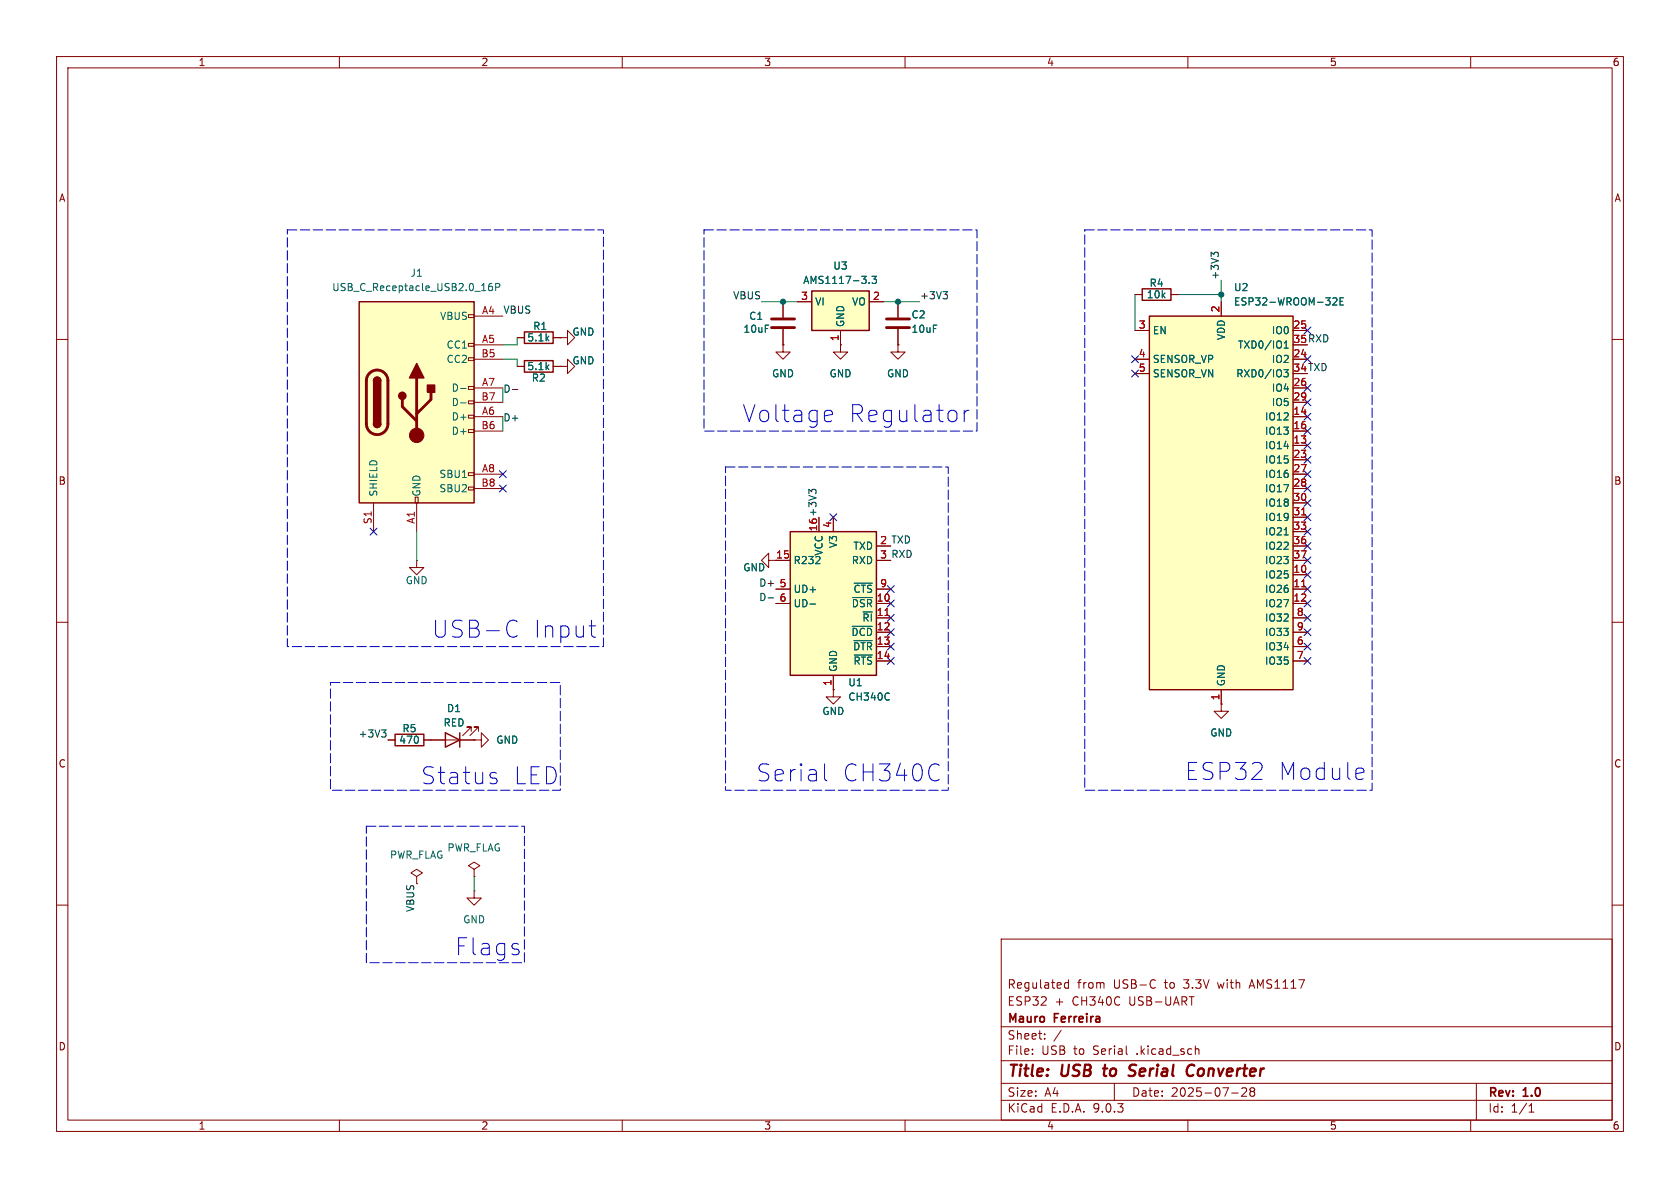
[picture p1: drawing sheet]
<svg xmlns="http://www.w3.org/2000/svg" width="297mm" height="210mm" viewBox="0 0 297 210" stroke-linecap="round" stroke-linejoin="round" font-family="sans-serif">
<g fill="none" stroke="#840000" stroke-width=".18">
<path d="M10 10h277v190h-277zM12 12h273v186h-273zM60 10v2M110 10v2M160 10v2M210 10v2M260 10v2M200.7 52.1h1.2M207 52.1h1.3M10 60h2M285 60h2M10 110h2"/>
<path d="M285 110h2M10 160h2M177 166h108v32h-108zM188.9 173.2v1.5M188.9 173.8l-.4-.1-.3 .3v.4l.1 .2h.6M204 173.2l.2 .1M204.2 174.6l-.2 .1M285 160h2M60 198v2M110 198v2M160 198v2M177 194.5h108"/>
<path d="M177 191.5h108M177 187.5h108M177 181.5h108M182.5 186.3v.1M182.5 185.5v.1M184.7 183.6v.1M184.7 182.8v.1M187.6 182.1l-1.3 2M197 191.5v3M210 198v2M211.5 185.4l.4 .1 .1 .1v.8M217.7 193.2h1.2"/>
<path d="M219.5 192.4l.6-.1 .2 .1 .1 .3-.9 1.1h.9M221.2 192.9l-.2-.2 .2-.4 .5 .1 .1 .2-.3 .3M221.2 192.9l-.2 .3v.5l.2 .1 .5-.1 .1-.2-.1-.4-.2-.2M221.2 192.9h.3M260 198v2M261 191.5v6.5M270.3 196.6h.9M270.3 195.5l.4-.4v1.5"/>
</g>
<path d="M195 188.9h.8M195.4 188.2l-.3 1.7 .3 .3M200.6 190a.85 .85 0 0 1-1.1 .1M200.6 188.2l-.7 .1a.46 .46 0 0 0-.2 .5 .46 .46 0 0 0 .3 .4l.6 .2M209.9 189.9a.67 .67 0 0 0 1 .1M211.1 188.4a.73 .73 0 0 0-1.1 .3" fill="none" stroke="#840000" stroke-width=".4"/>
<path d="M201.9 51.1h5.1v2h-5.1z" fill="none" stroke="#840000" stroke-width=".25"/>
<path d="M143.5 51.4h10.2v7h-10.2z" fill="#ffffc2"/>
<path d="M143.5 51.4h10.2v7h-10.2zM92.7 63.8h5.1v2h-5.1z" fill="none" stroke="#840000" stroke-width=".25"/>
<path d="M141 53.3h2.5M148.6 58.4v2.6M153.7 53.3h2.5M91.4 64.8h1.3M97.8 64.8h1.3M135.9 99.1v-1.3l-1.3 1.3 1.3 1.2v-1.2h1.3M147.3 121.9v1.3h1.3l-1.3 1.3-1.3-1.3h1.3M147.3 121.9h.1" fill="none" stroke="#840000" stroke-width=".18"/>
<path d="M153.7 50v.1M154.2 48.8h.7l-.4 .5 .4 .1v.6l-.2 .1-.5-.1" fill="none" stroke="#006464" stroke-width=".18"/>
<path d="M139.7 94h15.2v25.4h-15.2z" fill="#ffffc2"/>
<path d="M139.7 94h15.2v25.4h-15.2z" fill="none" stroke="#840000" stroke-width=".25"/>
<path d="M137.2 99.1h2.5M147.3 91.4v2.6M154.9 99.1h2.6M137.2 104.1h2.5M137.2 106.7h2.5M147.3 119.4v2.5M154.9 104.1h2.6M154.9 106.7h2.6M154.9 109.2h2.6M154.9 111.8h2.6M154.9 114.3h2.6M154.9 116.8h2.6" fill="none" stroke="#840000" stroke-width=".18"/>
<path d="M143.2 106.8h1M150.6 110.7h3.6M150.7 105.6h3.5M151 113.3h3.2M151 103.1h3.2M151 115.8h3.2M157.2 122.6h.1M157.2 123.6v.1" fill="none" stroke="#006464" stroke-width=".18"/>
<path d="M156.5 108.8h.7" fill="none" stroke="#a90000" stroke-width=".18"/>
<path d="M63.5 53.3h20.3v35.6h-20.3z" fill="#ffffc2"/>
<g fill="none" stroke="#840000" stroke-width=".18">
<path d="M82.8 55.6h1v.5h-1zM83.8 55.9h5.1M99.1 59.7h1.2v-1.3l1.3 1.3-1.3 1.3v-1.3M99.1 59.7h.1M82.8 60.7h1v.5h-1zM82.8 63.2h1v.6h-1zM82.8 68.3h1v.5h-1zM82.8 70.9h1v.5h-1zM82.8 73.4h1v.5h-1zM82.8 75.9h1v.6h-1zM83.8 61h5.1M83.8 63.5h5.1"/>
<path d="M83.8 68.6h5.1M83.8 71.1h5.1M83.8 73.7h5.1M83.8 76.2h5.1M66 88.9v5.1M73.4 87.9h.5v1h-.5zM73.7 99.1v1.2h1.2l-1.2 1.3-1.3-1.3h1.3M73.7 99.1h.1M73.7 88.9v5.1M82.8 83.6h1v.5h-1zM82.8 86.1h1v.5h-1zM83.8 83.8h5.1"/>
<path d="M83.8 86.4h5.1"/>
</g>
<path d="M63.5 53.3h20.3v35.6h-20.3zM66 67.3a.64 .64 0 0 1 .7-.6 .64 .64 0 0 1 .6 .6M66 74.9a.64 .64 0 0 0 .7 .7 .64 .64 0 0 0 .6-.7" fill="none" stroke="#840000" stroke-width=".25"/>
<path d="M65.3 66a1.9 1.9 0 0 1 2.1-.4 1.9 1.9 0 0 1 1.2 1.7v7.6a1.91 1.91 0 0 1-1.9 1.9 1.91 1.91 0 0 1-1.9-1.9v-7.7l.1-.7zM71.1 70.6v1.3l2.6 2.5M73.7 66.8v10.2M76.2 69.3v1.3l-2.5 2.6" fill="none" stroke="#840000" stroke-width=".51"/>
<g fill="#840000" stroke="#840000" stroke-width=".25">
<path d="M66 67.3h1.3v7.6h-1.3z"/>
<path d="M66.2 66.9a.64 .64 0 0 1 .7-.2 .64 .64 0 0 1 .4 .6h-1.3z"/>
<path d="M66 74.9h1.3a.64 .64 0 0 1-.6 .7 .64 .64 0 0 1-.7-.7z"/>
<path d="M73.7 64.3l1.2 2.5h-2.5z"/>
<path d="M75.6 68.1h1.2v1.2h-1.2z"/>
<circle cx="71.1" cy="70" r=".63"/>
</g>
<circle cx="73.7" cy="77" r="1.27" fill="#840000" stroke="#840000" stroke-width=".18"/>
<path d="M87 50.1l-.4 .1a.86 .86 0 0 0 0 1.2l.4-.1 .1-.5-.3-.2h-.2l-.2 .2M87.6 50.8l.6-.1 .2-.2-.1-.3-.7-.1v1.3M81.4 68.7h1M81.4 71.2h1" fill="none" stroke="#006464" stroke-width=".18"/>
<path d="M203.2 55.9h25.4v66h-25.4z" fill="#ffffc2"/>
<path d="M92.7 58.7h5.1v2h-5.1zM203.2 55.9h25.4v66h-25.4zM69.8 129.8h5.1v2h-5.1zM78.7 129.5l2.6 1.3-2.6 1.3zM81.3 129.5v2.6" fill="none" stroke="#840000" stroke-width=".25"/>
<g fill="none" stroke="#840000" stroke-width=".18">
<path d="M91.4 59.7h1.3M97.8 59.7h1.3M99.1 59.7h.1M138.4 53.3v2.8M138.4 58.2v2.8M141 53.3h2.5M148.6 58.4v2.6M153.7 53.3h2.5M158.7 53.3v2.8M158.7 58.2v2.8M200.7 58.4h2.5M200.7 52.1h1.2"/>
<path d="M207 52.1h1.3M215.9 53.3v2.6M228.6 58.4h2.5M91.4 64.8h1.3M97.8 64.8h1.3M99.1 64.8h1.2v-1.3l1.3 1.3-1.3 1.2v-1.2M99.1 64.8h.1M138.4 61v1.2h1.3l-1.3 1.3-1.2-1.3h1.2M138.4 61h.1M148.6 61v1.2h1.3l-1.3 1.3-1.3-1.3h1.3M148.6 61h.1M158.7 61v1.2h1.3l-1.3 1.3-1.2-1.3h1.2"/>
<path d="M158.7 61h.1M200.7 63.5h2.5M200.7 66h2.5M228.6 63.5h2.5M228.6 68.6h2.5M228.6 71.1h2.5M228.6 73.7h2.5M228.6 76.2h2.5M228.6 78.7h2.5M137.2 99.1h2.5M147.3 91.4v2.6M154.9 99.1h2.6"/>
<path d="M228.6 81.3h2.5M228.6 83.8h2.5M228.6 86.4h2.5M228.6 88.9h2.5M228.6 91.4h2.5M228.6 94h2.5M228.6 96.5h2.5M228.6 99.1h2.5M137.2 104.1h2.5M137.2 106.7h2.5M147.3 119.4v2.5M154.9 104.1h2.6"/>
<path d="M154.9 106.7h2.6M154.9 109.2h2.6M154.9 111.8h2.6M154.9 114.3h2.6M154.9 116.8h2.6M228.6 101.6h2.5M228.6 104.1h2.5M228.6 106.7h2.5M228.6 109.2h2.5M228.6 111.8h2.5M228.6 114.3h2.5M228.6 116.8h2.5"/>
<path d="M68.6 130.8h1.2M74.9 130.8h8.9M83.3 129.3v-.8h-.8h.8l-1.5 1.5M83.8 130.8h1.3v-1.3l1.3 1.3-1.3 1.3v-1.3M83.8 130.8h.1M84.6 129.3v-.8h-.8h.8l-1.5 1.5M147.3 121.9h.1M215.9 124.5v1.2h1.3l-1.3 1.3-1.3-1.3h1.3M215.9 124.5h.1M215.9 121.9v2.6M73.7 154.9l1-.6-1-.6-1.1 .6 1.1 .6v1.3M83.8 157.5v1.3h1.3l-1.3 1.2-1.3-1.2h1.3"/>
<path d="M83.8 157.5h.1M83.8 153.7l1-.7-1-.6-1 .6 1 .7v1.2M83.8 154.9h.1"/>
</g>
<g fill="none" stroke="#006464" stroke-width=".18">
<path d="M153.7 50v.1M154.2 48.8h.7l-.4 .5 .4 .1v.6l-.2 .1-.5-.1M235.6 52.8l.5-.2 .3 .4-.8 .9h.8M236.9 53.3h.4M237.5 52.6h-.6v1.3h.6M227 65.3h.7l-.4 .5 .4 .2v.5l-.2 .1h-.5M227 61.5h.7M227 60.6l.4-.3v1.2M227 94.6h.7M143.2 106.8h1M150.6 110.7h3.6M150.7 105.6h3.5"/>
<path d="M151 113.3h3.2M151 103.1h3.2M151 115.8h3.2M157.2 122.6h.1M157.2 123.6v.1"/>
</g>
<path d="M230.1 91h.7M156.5 108.8h.7M230.1 103.7h.7" fill="none" stroke="#a90000" stroke-width=".18"/>
<path d="M136.4 56.4h4.1M136.4 57.9h4.1M156.7 56.4h4.1M156.7 57.9h4.1" fill="none" stroke="#840000" stroke-width=".51"/>
<path d="M166.7 51.6h.8l-.4 .4M167.3 52l.2 .3v.3l-.2 .2M214.6 45l-.5-.4v.8M214.6 44.8l.2-.2h.3l.3 .2M90.6 68.9h.9M143.5 86.9l-.5-.4v.8M143.5 86.7l.2-.2h.3l.3 .2M135.8 105.7h1M67.5 129h.7l-.4 .5M68 129.5l.2 .3v.3l-.2 .2" fill="none" stroke="#0f0f0f" stroke-width=".18"/>
<path d="M91.4 59.7v1.3h-2.5M134.6 53.3h6.4M156.2 53.3h6.4M200.7 52.1v6.3M208.3 52.1h7.6M215.9 49.5v3.8M88.9 68.6v2.5M88.9 73.7v2.5M88.9 63.5h2.5v1.3M73.7 94v5.1M83.8 154.9v2.6" fill="none" stroke="#009600" stroke-width=".18"/>
<g fill="none" stroke="#000084" stroke-width=".18">
<path d="M230.5 57.8l1.2 1.2M231.7 57.8l-1.2 1.2M200.1 62.9l1.2 1.2M200.1 65.4l1.2 1.2M201.3 65.4l-1.2 1.2M201.3 62.9l-1.2 1.2M230.5 75.6l1.2 1.2M230.5 73.1l1.2 1.2M230.5 78.1l1.2 1.2M230.5 62.9l1.2 1.2M230.5 68l1.2 1.2M230.5 70.5l1.2 1.2"/>
<path d="M231.7 75.6l-1.2 1.2M231.7 73.1l-1.2 1.2M231.7 78.1l-1.2 1.2M231.7 62.9l-1.2 1.2M231.7 68l-1.2 1.2M231.7 70.5l-1.2 1.2M65.4 93.4l1.2 1.2M66.6 93.4l-1.2 1.2M88.3 85.8l1.2 1.2M88.3 83.2l1.2 1.2M89.5 85.8l-1.2 1.2M89.5 83.2l-1.2 1.2"/>
<path d="M146.7 90.8l1.2 1.2M147.9 90.8l-1.2 1.2M230.5 90.8l1.2 1.2M230.5 83.2l1.2 1.2M230.5 85.8l1.2 1.2M230.5 88.3l1.2 1.2M230.5 93.4l1.2 1.2M230.5 95.9l1.2 1.2M230.5 80.7l1.2 1.2M230.5 98.5l1.2 1.2M231.7 90.8l-1.2 1.2M231.7 83.2l-1.2 1.2"/>
<path d="M231.7 85.8l-1.2 1.2M231.7 88.3l-1.2 1.2M231.7 93.4l-1.2 1.2M231.7 95.9l-1.2 1.2M231.7 80.7l-1.2 1.2M231.7 98.5l-1.2 1.2M156.9 103.5l1.2 1.2M156.9 111.2l1.2 1.2M156.9 116.2l1.2 1.2M156.9 113.7l1.2 1.2M156.9 108.6l1.2 1.2M156.9 106.1l1.2 1.2"/>
<path d="M158.1 103.5l-1.2 1.2M158.1 111.2l-1.2 1.2M158.1 116.2l-1.2 1.2M158.1 113.7l-1.2 1.2M158.1 108.6l-1.2 1.2M158.1 106.1l-1.2 1.2M230.5 111.2l1.2 1.2M230.5 113.7l1.2 1.2M230.5 116.2l1.2 1.2M230.5 108.6l1.2 1.2M230.5 103.5l1.2 1.2M230.5 106.1l1.2 1.2"/>
<path d="M230.5 101l1.2 1.2M231.7 111.2l-1.2 1.2M231.7 113.7l-1.2 1.2M231.7 116.2l-1.2 1.2M231.7 108.6l-1.2 1.2M231.7 103.5l-1.2 1.2M231.7 106.1l-1.2 1.2M231.7 101l-1.2 1.2"/>
</g>
<g fill="none" stroke="#0000c2" stroke-width=".18">
<path d="M146.2 72.5h.5l.3 .2 .2 .6-1.5 .2M147 74.4l-.3 .1h-.5M170.5 72.5v2M171.3 72.5a.77 .77 0 0 0-.8 .6M90.6 109.6h.3l.5 .3M91.4 112.4l-.1 .1-.7 .1M104.1 110.6h1.2M104.7 112.5l.6 .1M87.5 137.5l.3 .2 .1 .3-.1 .4-.3 .1M87.5 136.5l.3 .2M145.8 135v2.6l.1 .3 .3 .1M240.7 135.8l.3 .1 .1 .6-1.4 .3"/>
<path d="M241 137.6l-.3 .2"/>
</g>
<path d="M50.8 40.6h55.9v73.7h-55.9zM124.5 40.6h48.2v35.6h-48.2zM191.8 40.6h50.8v99.1h-50.8zM128.3 82.6h39.3v57.1h-39.3zM58.4 120.7h40.7v19h-40.7zM64.8 146.1h27.9v24.1h-27.9z" fill="none" stroke="#0000c2" stroke-width=".18" stroke-dasharray="1.7 .6"/>
<g fill="#009600" stroke="#009600" stroke-width=".18">
<circle cx="158.7" cy="53.3" r=".46"/>
<circle cx="138.4" cy="53.3" r=".46"/>
<circle cx="215.9" cy="52.1" r=".46"/>
</g>
<g font-size="4.2" fill="#0000c2">
<text x="131.2" y="74.9">Voltage</text>
<text x="150" y="74.9">Regulator</text>
<text x="76.4" y="113">USB-C</text>
<text x="94.2" y="113">Input</text>
<text x="74.4" y="138.9">Status</text>
<text x="90.7" y="138.9">LED</text>
<text x="133.7" y="138.4">Serial</text>
<text x="148.8" y="138.4">CH340C</text>
<text x="209.5" y="138.1">ESP32</text>
<text x="225.9" y="138.1">Module</text>
<text x="80.4" y="169.1">Flags</text>
</g>
<g font-size="2.8" fill="#840000">
<text x="178" y="190.9">Title:</text>
<text x="187.7" y="190.9">USB</text>
<text x="196" y="190.9">to</text>
<text x="201.3" y="190.9">Serial</text>
<text x="212.2" y="190.9">Converter</text>
</g>
<g font-size="2.1" fill="#840000">
<text x="178" y="178">ESP32</text>
<text x="178" y="175">Regulated</text>
<text x="186.4" y="178">+</text>
<text x="189.6" y="178">CH340C</text>
<text x="190.4" y="175">from</text>
<text x="196.9" y="175">USB-C</text>
<text x="199.8" y="178">USB-UART</text>
<text x="206" y="175">to</text>
<text x="209.6" y="175">3.3V</text>
<text x="215.7" y="175">with</text>
<text x="221.5" y="175">AMS1117</text>
<text x="178" y="184">Sheet:</text>
<text x="178" y="181.2">Mauro</text>
<text x="186.5" y="181.2">Ferreira</text>
<text x="178" y="186.7">File:</text>
<text x="184.1" y="186.7">USB</text>
<text x="189.9" y="186.7">to</text>
<text x="193.4" y="186.7">Serial</text>
<text x="201.2" y="186.7">.kicad_sch</text>
<text x="178" y="196.9">KiCad</text>
<text x="178" y="194.1">Size:</text>
<text x="184.7" y="194.1">A4</text>
<text x="185.7" y="196.9">E.D.A.</text>
<text x="193.3" y="196.9">9.0.3</text>
<text x="200" y="194.1">Date:</text>
<text x="207" y="194.1">2025-07-28</text>
<text x="263" y="194.3">Rev:</text>
<text x="263" y="196.9">Id:</text>
<text x="267.1" y="196.9">1/1</text>
<text x="269.4" y="194.3">1.0</text>
</g>
<g font-size="1.8" fill="#840000">
<text x="35" y="11.9">1</text>
<text x="85" y="11.9">2</text>
<text x="135" y="11.9">3</text>
<text x="185" y="11.9">4</text>
<text x="235" y="11.9">5</text>
<text x="285" y="11.9">6</text>
<text x="10.3" y="35.9">A</text>
<text x="285.3" y="35.9">A</text>
<text x="228.6" y="60.7">35 RXD</text>
<text x="228.6" y="65.8">34 TXD</text>
<text x="10.3" y="85.9">B</text>
<text x="285.3" y="85.9">B</text>
<text x="144.5" y="94" transform="rotate(-90 144.5 94)">16 +3V3</text>
<text x="155.5" y="96.3">2 TXD</text>
<text x="10.3" y="135.9">C</text>
<text x="285.3" y="135.9">C</text>
<text x="10.3" y="185.9">D</text>
<text x="285.3" y="185.9">D</text>
<text x="35" y="199.9">1</text>
<text x="85" y="199.9">2</text>
<text x="135" y="199.9">3</text>
<text x="185" y="199.9">4</text>
<text x="235" y="199.9">5</text>
<text x="285" y="199.9">6</text>
</g>
<g font-size="1.8" fill="#006464">
<text x="147.2" y="47.9">U3</text>
<text x="58.6" y="51.7">USB_C_Receptacle_USB2.0_16P</text>
<text x="72.5" y="49.1">J1</text>
<text x="141.9" y="50.4">AMS1117-3.3</text>
<text x="202.6" y="52.9">10k</text>
<text x="203.1" y="50.9">R4</text>
<text x="218.1" y="51.7">U2</text>
<text x="77.7" y="56.7">VBUS</text>
<text x="94.2" y="58.5">R1</text>
<text x="101.1" y="59.5">GND</text>
<text x="131.3" y="59">10uF</text>
<text x="132.3" y="56.7">C1</text>
<text x="144" y="54.2">VI</text>
<text x="149.5" y="57.9" transform="rotate(-90 149.5 57.9)">GND</text>
<text x="150.5" y="54.2">VO</text>
<text x="161" y="56.5">C2</text>
<text x="161" y="59">10uF</text>
<text x="203.7" y="59.3">EN</text>
<text x="218.1" y="54.2">ESP32-WROOM-32E</text>
<text x="224.7" y="59.3">IO0</text>
<text x="78.9" y="61.8">CC1</text>
<text x="78.9" y="64.4">CC2</text>
<text x="93.1" y="65.6">5.1k</text>
<text x="93.1" y="60.6">5.1k</text>
<text x="101.1" y="64.6">GND</text>
<text x="203.7" y="64.4">SENSOR_VP</text>
<text x="216.8" y="60.2" transform="rotate(-90 216.8 60.2)">VDD</text>
<text x="218.8" y="61.8">TXD0/IO1</text>
<text x="224.7" y="64.4">IO2</text>
<text x="79.8" y="69.4">D-</text>
<text x="79.8" y="72">D-</text>
<text x="93.9" y="67.7">R2</text>
<text x="136.4" y="66.9">GND</text>
<text x="146.6" y="66.9">GND</text>
<text x="156.7" y="66.9">GND</text>
<text x="203.7" y="66.9">SENSOR_VN</text>
<text x="218.5" y="66.9">RXD0/IO3</text>
<text x="224.7" y="69.4">IO4</text>
<text x="224.7" y="72">IO5</text>
<text x="79.8" y="74.5">D+</text>
<text x="79.8" y="77.1">D+</text>
<text x="223.5" y="74.5">IO12</text>
<text x="223.5" y="77.1">IO13</text>
<text x="223.5" y="79.6">IO14</text>
<text x="223.5" y="82.1">IO15</text>
<text x="66.9" y="87.9" transform="rotate(-90 66.9 87.9)">SHIELD</text>
<text x="74.5" y="87.9" transform="rotate(-90 74.5 87.9)">GND</text>
<text x="77.6" y="84.7">SBU1</text>
<text x="77.6" y="87.2">SBU2</text>
<text x="223.5" y="84.7">IO16</text>
<text x="223.5" y="87.2">IO17</text>
<text x="223.5" y="89.8">IO18</text>
<text x="223.5" y="92.3">IO19</text>
<text x="223.5" y="94.8">IO21</text>
<text x="131.3" y="101.2">GND</text>
<text x="140.2" y="99.9">R232</text>
<text x="145.6" y="98.3" transform="rotate(-90 145.6 98.3)">VCC</text>
<text x="148.2" y="97" transform="rotate(-90 148.2 97)">V3</text>
<text x="150.5" y="99.9">RXD</text>
<text x="150.8" y="97.4">TXD</text>
<text x="223.5" y="97.4">IO22</text>
<text x="223.5" y="99.9">IO23</text>
<text x="71.6" y="103.5">GND</text>
<text x="140.2" y="105">UD+</text>
<text x="140.2" y="107.5">UD-</text>
<text x="150.5" y="107.5">~{DSR}</text>
<text x="150.8" y="105">~{CTS}</text>
<text x="223.5" y="102.5">IO25</text>
<text x="223.5" y="105">IO26</text>
<text x="223.5" y="107.5">IO27</text>
<text x="150.4" y="112.6">~{DCD}</text>
<text x="152.4" y="110.1">~{RI}</text>
<text x="223.5" y="110.1">IO32</text>
<text x="223.5" y="112.6">IO33</text>
<text x="148.2" y="118.9" transform="rotate(-90 148.2 118.9)">GND</text>
<text x="150.7" y="115.2">~{DTR}</text>
<text x="150.8" y="117.7">~{RTS}</text>
<text x="223.5" y="115.2">IO34</text>
<text x="223.5" y="117.7">IO35</text>
<text x="149.9" y="121.5">U1</text>
<text x="149.9" y="124.1">CH340C</text>
<text x="216.8" y="121.4" transform="rotate(-90 216.8 121.4)">GND</text>
<text x="70.5" y="131.7">470</text>
<text x="71" y="129.6">R5</text>
<text x="78.3" y="128.6">RED</text>
<text x="78.9" y="126.1">D1</text>
<text x="87.6" y="131.7">GND</text>
<text x="145.3" y="126.6">GND</text>
<text x="213.9" y="130.4">GND</text>
<text x="68.8" y="152">PWR_FLAG</text>
<text x="79" y="150.7">PWR_FLAG</text>
<text x="81.8" y="163.4">GND</text>
</g>
<g font-size="1.8" fill="#0f0f0f">
<text x="129.5" y="53">VBUS</text>
<text x="162.6" y="53">+3V3</text>
<text x="215.6" y="49.5" transform="rotate(-90 215.6 49.5)">+3V3</text>
<text x="88.9" y="55.5">VBUS</text>
<text x="88.9" y="69.5">D-</text>
<text x="88.9" y="74.6">D+</text>
<text x="155.5" y="98.8">3 RXD</text>
<text x="134.1" y="106.3">D-</text>
<text x="134.1" y="103.8">D+</text>
<text x="63.3" y="130.5">+3V3</text>
<text x="73.3" y="161.3" transform="rotate(-90 73.3 161.3)">VBUS</text>
</g>
<g font-size="1.8" fill="#a90000">
<text x="141.5" y="53.1">3</text>
<text x="154.2" y="53.1">2</text>
<text x="85.1" y="55.6">A4</text>
<text x="201.2" y="58.2">3</text>
<text x="215.6" y="55.3" transform="rotate(-90 215.6 55.3)">2</text>
<text x="228.6" y="58.2">25</text>
<text x="85" y="63.2">B5</text>
<text x="85.1" y="60.7">A5</text>
<text x="148.3" y="60.4" transform="rotate(-90 148.3 60.4)">1</text>
<text x="201.2" y="63.2">4</text>
<text x="201.2" y="65.8">5</text>
<text x="228.6" y="63.2">24</text>
<text x="228.6" y="60.7">35</text>
<text x="228.6" y="65.8">34</text>
<text x="85" y="70.9">B7</text>
<text x="85.1" y="68.3">A7</text>
<text x="228.6" y="68.3">26</text>
<text x="228.6" y="70.9">29</text>
<text x="85" y="75.9">B6</text>
<text x="85.1" y="73.4">A6</text>
<text x="228.6" y="73.4">14</text>
<text x="228.6" y="75.9">16</text>
<text x="85.1" y="83.6">A8</text>
<text x="228.6" y="78.5">13</text>
<text x="228.6" y="81">23</text>
<text x="228.6" y="83.6">27</text>
<text x="85" y="86.1">B8</text>
<text x="228.6" y="86.1">28</text>
<text x="228.6" y="88.6">30</text>
<text x="65.8" y="92.8" transform="rotate(-90 65.8 92.8)">S1</text>
<text x="73.4" y="92.7" transform="rotate(-90 73.4 92.7)">A1</text>
<text x="144.5" y="94" transform="rotate(-90 144.5 94)">16</text>
<text x="147.1" y="93.4" transform="rotate(-90 147.1 93.4)">4</text>
<text x="228.6" y="91.2">31</text>
<text x="228.6" y="93.7">33</text>
<text x="137.1" y="98.8">15</text>
<text x="155.5" y="96.3">2</text>
<text x="155.5" y="98.8">3</text>
<text x="228.6" y="96.3">36</text>
<text x="228.6" y="98.8">37</text>
<text x="228.6" y="101.3">10</text>
<text x="137.7" y="103.9">5</text>
<text x="137.7" y="106.4">6</text>
<text x="154.9" y="106.4">10</text>
<text x="155.5" y="103.9">9</text>
<text x="228.6" y="103.9">11</text>
<text x="228.6" y="106.4">12</text>
<text x="154.9" y="109">11</text>
<text x="154.9" y="111.5">12</text>
<text x="229.2" y="109">8</text>
<text x="229.2" y="111.5">9</text>
<text x="154.9" y="114">13</text>
<text x="154.9" y="116.6">14</text>
<text x="229.2" y="114">6</text>
<text x="229.2" y="116.6">7</text>
<text x="147.1" y="121.4" transform="rotate(-90 147.1 121.4)">1</text>
<text x="215.6" y="123.9" transform="rotate(-90 215.6 123.9)">1</text>
</g>
</svg>
